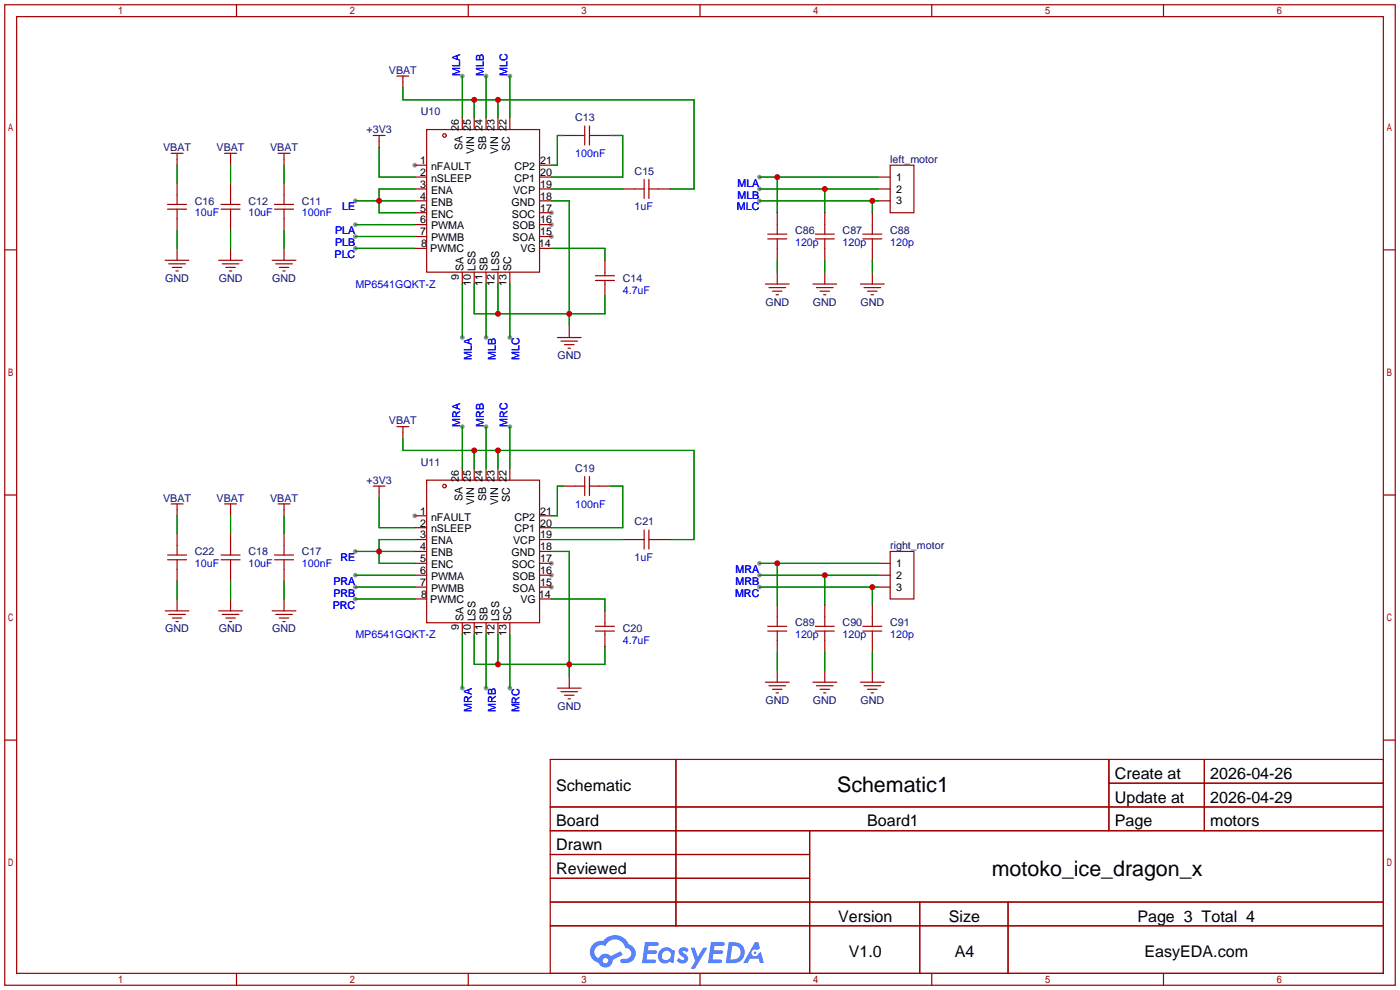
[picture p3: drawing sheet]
<svg xmlns="http://www.w3.org/2000/svg" width="299mm" height="212mm" viewBox="0 0 299 212" stroke-linecap="round" stroke-linejoin="round" font-family="sans-serif">
<g fill="#999">
<circle cx="88.6" cy="35.3" r=".51"/>
<circle cx="117.9" cy="50.5" r=".51"/>
<circle cx="117.9" cy="48" r=".51"/>
<circle cx="117.9" cy="45.5" r=".51"/>
<circle cx="88.6" cy="110.2" r=".51"/>
<circle cx="117.9" cy="125.5" r=".51"/>
<circle cx="117.9" cy="122.9" r=".51"/>
<circle cx="117.9" cy="120.4" r=".51"/>
<circle cx="75.9" cy="42.9" r=".51"/>
<circle cx="75.9" cy="48" r=".51"/>
<circle cx="75.9" cy="50.5" r=".51"/>
<circle cx="75.9" cy="53.1" r=".51"/>
<circle cx="98.8" cy="72.1" r=".51"/>
<circle cx="103.9" cy="72.1" r=".51"/>
<circle cx="109" cy="72.1" r=".51"/>
<circle cx="98.8" cy="16.3" r=".51"/>
<circle cx="103.9" cy="16.3" r=".51"/>
<circle cx="109" cy="16.3" r=".51"/>
<circle cx="162.3" cy="37.8" r=".51"/>
<circle cx="162.3" cy="40.4" r=".51"/>
<circle cx="162.3" cy="42.9" r=".51"/>
<circle cx="75.9" cy="117.9" r=".51"/>
<circle cx="75.9" cy="122.9" r=".51"/>
<circle cx="75.9" cy="125.5" r=".51"/>
<circle cx="75.9" cy="128" r=".51"/>
<circle cx="98.8" cy="147.1" r=".51"/>
<circle cx="103.9" cy="147.1" r=".51"/>
<circle cx="109" cy="147.1" r=".51"/>
<circle cx="98.8" cy="91.2" r=".51"/>
<circle cx="103.9" cy="91.2" r=".51"/>
<circle cx="109" cy="91.2" r=".51"/>
<circle cx="162.3" cy="120.4" r=".51"/>
<circle cx="162.3" cy="122.9" r=".51"/>
<circle cx="162.3" cy="125.5" r=".51"/>
</g>
<g fill="none" stroke="#a10000" stroke-width=".25">
<path d="M1 1h297.2v209.6h-297.2zM3.6 3.6h292.1v204.4h-292.1zM50.5 1v2.6M100.1 1v2.6M149.6 1v2.6M199.1 1v2.6M248.7 1v2.6M1 53.4h2.6M295.7 53.4h2.5M1 105.8h2.6M295.7 105.8h2.5M1 158.2h2.6"/>
<path d="M295.7 158.2h2.5M117.6 162.3h178.1v45.7h-178.1zM117.6 172.5h178.1M117.6 177.5h178.1M144.5 162.3v35.6M173 177.5v30.5M237 162.3v15.2M237 167.4h58.7M257.4 162.3v15.2M117.6 182.6h55.4M117.6 192.8h178.1M117.6 187.7h55.4"/>
<path d="M117.6 197.9h178.1M196.6 192.8v15.2M215.4 192.8v15.2M50.5 208v2.6M100.1 208v2.6M149.6 208v2.6M199.1 208v2.6M248.7 208v2.6"/>
</g>
<g fill="#5487ff">
<path d="M145.3 202.7a1.3 1.3 0 0 1 1.9 .3l-.4 .6a.54 .54 0 0 0-.9-.2l.1 .2a1.34 1.34 0 0 1 .9 1.8 1.47 1.47 0 0 1-2.3-.1l.5-.6 .8 .5a.31 .31 0 0 0 .4-.3 .31 .31 0 0 0-.3-.4 1.12 1.12 0 0 1-.7-1.8z"/>
<path d="M147.6 202.5h.9l.6 2 1.2-2h.9l-2.7 4.6h-.9l1-1.7z"/>
<path d="M137.8 201.4h1.7a1.31 1.31 0 0 1 1.2 .2 .4 .4 0 0 1-.3 .5l-1.8 .1-.1 .9h1.6a.4 .4 0 0 1 .4 .4 .4 .4 0 0 1-.5 .4h-1.6l-.2 1.2h1.4a.46 .46 0 0 1 .5 0 .46 .46 0 0 1 .1 .5l-.4 .2h-2.6z"/>
<path d="M151.9 201.4h1.7a1.32 1.32 0 0 1 1.2 .2 .39 .39 0 0 1-.3 .5l-1.8 .1-.1 .9h1.6a.4 .4 0 0 1 .4 .4 .4 .4 0 0 1-.4 .4h-1.7l-.2 1.2h1.4a.46 .46 0 0 1 .5 0 .46 .46 0 0 1 .1 .5l-.4 .2h-2.6z"/>
<path d="M161.3 201.4h.8l.3 1.3-.6 .4a.75 .75 0 0 0-1.1 .3 .75 .75 0 0 0 .5 1 .75 .75 0 0 0 .9-.7l.5-.2 .6 2.3h-.8l-.3-.9h-1.8l-.5 .9h-1z"/>
<path d="M155.7 201.4l-.6 4.4h1.5a2.27 2.27 0 0 0 2.6-2.2 2.27 2.27 0 0 0-2.7-2.2zM156.5 202.1a1.5 1.5 0 0 1 1.8 1.6 1.5 1.5 0 0 1-1.9 1.4h-.3z"/>
<path d="M141.2 203a1.6 1.6 0 0 0-.3 2.3 1.6 1.6 0 0 0 2.3 .2l.7 .3 .3-2.4-.1-.3-.5-.1a1.58 1.58 0 0 0-2.4 0zM141.8 203.5a.98 .98 0 0 1 1.6 .4 .98 .98 0 0 1-1.1 1.3 .94 .94 0 0 1-.9-.7 .94 .94 0 0 1 .4-1z"/>
<path d="M126.8 201.8a2.37 2.37 0 0 0 1.1 4 1.54 1.54 0 0 0 1.8 1 1.54 1.54 0 0 0 1.2-1.6l2.2-1.1-.5-.8-2 1a1.57 1.57 0 0 0-2.7 .5 1.5 1.5 0 0 1-.7-2.1 1.5 1.5 0 0 1 2.2-.5 2.23 2.23 0 0 1 2.3-1.4 2.23 2.23 0 0 1 2 1.8 1.16 1.16 0 0 1 1.2 1.1 1.16 1.16 0 0 1-1.1 1.2h-.7a.47 .47 0 0 0-.5 .4 .47 .47 0 0 0 .4 .5 2.17 2.17 0 0 0 2.5-.9 2.17 2.17 0 0 0-.3-2.7l-.8-.4a3.2 3.2 0 0 0-5.5-.7l-1.1 .1zM128.8 205.3a.6 .6 0 0 1 1.2 0 .6 .6 0 0 1-1.2 0z"/>
<circle cx="161.4" cy="203.6" r=".28"/>
</g>
<g fill="none" stroke="#a10000" stroke-width=".25">
<path d="M84.8 16.3h2.6M86.1 16.3v2.5M36.6 32.8h2.5M37.8 32.8v2.5M37.8 39.1v4.6M48 32.8h2.5M49.3 32.8v2.5M49.3 39.1v4.6M59.4 32.8h2.6M60.7 32.8v2.5M60.7 39.1v4.6M79.8 29h2.5"/>
<path d="M81 29v2.5M88.6 37.8h2.6M88.6 35.3h2.6M91.2 27.7h24.1v30.5h-24.1zM98.8 25.1v2.6M101.3 25.1v2.6M103.9 25.1v2.6M106.4 25.1v2.6M109 25.1v2.6M115.3 37.8h2.6M115.3 35.3h2.6M120.4 29h4.6"/>
<path d="M125 26.9v4.1M126 29h4.6M126 26.9v4.1M137.7 38.4v4M138.7 38.4v4M187.7 37.8h2.5M190.2 35.3h5.1v10.2h-5.1zM35.3 55.6h5.1M35.8 43.7h4.1M35.8 44.7h4.1M36.1 56.4h3.5M36.8 57.2h2.1"/>
<path d="M37.6 57.9h.5M37.8 44.7v4.6M37.8 53.1v2.5M46.7 55.6h5.1M47.2 43.7h4.1M47.2 44.7h4.1M47.5 56.4h3.6M48.3 57.2h2M49 57.9h.5M49.3 44.7v4.6M49.3 53.1v2.5M58.2 55.6h5"/>
<path d="M58.7 43.7h4M58.7 44.7h4M58.9 56.4h3.6M59.7 57.2h2M60.5 57.9h.5M60.7 44.7v4.6M60.7 53.1v2.5M88.6 42.9h2.6M88.6 40.4h2.6M88.6 45.5h2.6M88.6 48h2.6M88.6 50.5h2.6"/>
<path d="M88.6 53.1h2.6M98.8 58.2v2.5M101.3 58.2v2.5M103.9 58.2v2.5M106.4 58.2v2.5M109 58.2v2.5M115.3 42.9h2.6M115.3 40.4h2.6M115.3 45.5h2.6M115.3 48h2.6M115.3 50.5h2.6M115.3 53.1h2.6"/>
<path d="M127.3 59.9h4M127.3 58.9h4M129.3 55.6v3.3M129.3 59.9v3.3M133.1 40.4h4.6M138.7 40.4h4.6M164.1 50h4M164.1 51.1h4M166.1 45.5v4.5M166.1 51.1v4.5M166.1 58.2v2.5M174.2 50h4.1"/>
<path d="M174.2 51.1h4.1M176.3 45.5v4.5M176.3 51.1v4.5M176.3 58.2v2.5M184.4 50h4.1M184.4 51.1h4.1M186.4 45.5v4.5M186.4 51.1v4.5M186.4 58.2v2.5M187.7 42.9h2.5M187.7 40.4h2.5M119.1 72.1h5.1"/>
<path d="M119.9 72.9h3.5M120.6 73.7h2.1M121.4 74.4h.5M121.7 69.6v2.5M163.6 60.7h5.1M164.3 61.5h3.6M165.1 62.2h2M165.9 63h.5M173.7 60.7h5.1M174.5 61.5h3.6M175.3 62.2h2M176 63h.5"/>
<path d="M183.9 60.7h5.1M184.7 61.5h3.5M185.4 62.2h2.1M186.2 63h.5M84.8 91.2h2.6M86.1 91.2v2.5M35.8 118.6h4.1M35.8 119.6h4.1M36.6 107.7h2.5M37.8 107.7v2.5M37.8 114v4.6M37.8 119.6v4.6"/>
<path d="M47.2 118.6h4.1M47.2 119.6h4.1M48 107.7h2.5M49.3 107.7v2.5M49.3 114v4.6M49.3 119.6v4.6M58.7 118.6h4M58.7 119.6h4M59.4 107.7h2.6M60.7 107.7v2.5M60.7 114v4.6M60.7 119.6v4.6"/>
<path d="M79.8 103.9h2.5M81 103.9v2.5M88.6 110.2h2.6M88.6 112.8h2.6M88.6 115.3h2.6M88.6 117.9h2.6M91.2 102.6h24.1v30.5h-24.1zM98.8 100.1v2.5M101.3 100.1v2.5M103.9 100.1v2.5M106.4 100.1v2.5M109 100.1v2.5"/>
<path d="M115.3 110.2h2.6M115.3 112.8h2.6M115.3 115.3h2.6M115.3 117.9h2.6M120.4 103.9h4.6M125 101.9v4M126 101.9v4M126 103.9h4.6M133.1 115.3h4.6M137.7 113.3v4M138.7 113.3v4M138.7 115.3h4.6"/>
<path d="M190.2 117.9h5.1v10.1h-5.1zM35.3 130.6h5.1M36.1 131.3h3.5M36.8 132.1h2.1M37.6 132.8h.5M37.8 128v2.6M46.7 130.6h5.1M47.5 131.3h3.6M48.3 132.1h2M49 132.8h.5M49.3 128v2.6M58.2 130.6h5"/>
<path d="M58.9 131.3h3.6M59.7 132.1h2M60.5 132.8h.5M60.7 128v2.6M88.6 125.5h2.6M88.6 120.4h2.6M88.6 122.9h2.6M88.6 128h2.6M98.8 133.1v2.5M101.3 133.1v2.5M103.9 133.1v2.5M106.4 133.1v2.5"/>
<path d="M109 133.1v2.5M115.3 125.5h2.6M115.3 120.4h2.6M115.3 122.9h2.6M115.3 128h2.6M127.3 134.9h4M127.3 133.9h4M129.3 130.6v3.3M129.3 134.9v3.3M164.1 134.9h4M164.1 133.9h4M166.1 129.3v4.6"/>
<path d="M166.1 134.9v4.5M174.2 134.9h4.1M174.2 133.9h4.1M176.3 129.3v4.6M176.3 134.9v4.5M184.4 134.9h4.1M184.4 133.9h4.1M186.4 129.3v4.6M186.4 134.9v4.5M187.7 125.5h2.5M187.7 120.4h2.5M187.7 122.9h2.5"/>
<path d="M119.1 147.1h5.1M119.9 147.8h3.5M120.6 148.6h2.1M121.4 149.4h.5M121.7 144.5v2.6M163.6 145.8h5.1M164.3 146.6h3.6M165.1 147.3h2M165.9 148.1h.5M166.1 143.3v2.5M173.7 145.8h5.1M174.5 146.6h3.6"/>
<path d="M175.3 147.3h2M176 148.1h.5M176.3 143.3v2.5M183.9 145.8h5.1M184.7 146.6h3.5M185.4 147.3h2.1M186.2 148.1h.5M186.4 143.3v2.5"/>
<circle cx="95" cy="29" r=".38"/>
<circle cx="95" cy="103.9" r=".38"/>
</g>
<g fill="none" stroke="#008700" stroke-width=".25">
<path d="M86.1 18.8v2.5h62.2v19.1h-5M98.8 16.3v8.8M103.9 16.3v8.8M109 16.3v8.8M37.8 35.3v3.8M49.3 35.3v3.8M60.7 35.3v3.8M81 31.5v6.3h7.6M101.3 21.3v3.8M106.4 21.3v3.8M120.4 29h-1.3v6.3h-1.2M130.6 29h2.5v8.8h-15.2"/>
<path d="M162.3 37.8h25.4M166.1 37.8v7.7M37.8 49.3v3.8M49.3 49.3v3.8M60.7 49.3v3.8M75.9 42.9h12.7M75.9 48h12.7M75.9 50.5h12.7M75.9 53.1h12.7M88.6 40.4h-7.6v5.1h7.6M117.9 40.4h15.2M117.9 42.9h3.8v26.7"/>
<path d="M117.9 53.1h11.4v2.5M162.3 40.4h25.4M162.3 42.9h25.4M166.1 55.6v2.6M176.3 40.4v5.1M176.3 55.6v2.6M186.4 42.9v2.6M186.4 55.6v2.6M98.8 60.7v11.4M101.3 60.7v6.4h28v-3.9M103.9 60.7v11.4M106.4 60.7v6.4"/>
<path d="M109 60.7v11.4M86.1 93.7v2.6h62.2v19h-5M98.8 91.2v8.9M101.3 96.3v3.8M103.9 91.2v8.9M106.4 96.3v3.8M109 91.2v8.9M37.8 110.2v3.8M49.3 110.2v3.8M60.7 110.2v3.8M75.9 117.9h12.7M81 106.4v6.4h7.6"/>
<path d="M88.6 115.3h-7.6v5.1h7.6M117.9 117.9h3.8v26.6M117.9 115.3h15.2M120.4 103.9h-1.3v6.3h-1.2M130.6 103.9h2.5v8.9h-15.2M37.8 124.2v3.8M49.3 124.2v3.8M60.7 124.2v3.8M75.9 122.9h12.7M75.9 125.5h12.7M75.9 128h12.7M98.8 135.6v11.5"/>
<path d="M101.3 135.6v6.4h28v-3.8M103.9 135.6v11.5M106.4 135.6v6.4M109 135.6v11.5M117.9 128h11.4v2.6M162.3 120.4h25.4M162.3 122.9h25.4M162.3 125.5h25.4M166.1 120.4v8.9M166.1 139.4v3.9M176.3 122.9v6.4M176.3 139.4v3.9"/>
<path d="M186.4 125.5v3.8M186.4 139.4v3.9"/>
</g>
<g fill="#c00">
<circle cx="81" cy="42.9" r=".63"/>
<circle cx="121.7" cy="67.1" r=".63"/>
<circle cx="106.4" cy="67.1" r=".63"/>
<circle cx="101.3" cy="21.3" r=".63"/>
<circle cx="106.4" cy="21.3" r=".63"/>
<circle cx="166.1" cy="37.8" r=".63"/>
<circle cx="176.3" cy="40.4" r=".63"/>
<circle cx="186.4" cy="42.9" r=".63"/>
<circle cx="81" cy="117.9" r=".63"/>
<circle cx="121.7" cy="142" r=".63"/>
<circle cx="106.4" cy="142" r=".63"/>
<circle cx="101.3" cy="96.3" r=".63"/>
<circle cx="106.4" cy="96.3" r=".63"/>
<circle cx="166.1" cy="120.4" r=".63"/>
<circle cx="176.3" cy="122.9" r=".63"/>
<circle cx="186.4" cy="125.5" r=".63"/>
</g>
<g font-size="4.6">
<text x="178.9" y="169.3">Schematic1</text>
<text x="212" y="187.1">motoko_ice_dragon_x</text>
</g>
<g font-size="3.4">
<text x="238.3" y="166.5">Create at</text>
<text x="258.7" y="166.5">2026-04-26</text>
<text x="118.9" y="169">Schematic</text>
<text x="238.3" y="171.6">Update at</text>
<text x="258.7" y="171.6">2026-04-29</text>
<text x="118.9" y="176.6">Board</text>
<text x="185.3" y="176.6">Board1</text>
<text x="238.3" y="176.6">Page</text>
<text x="258.7" y="176.6">motors</text>
<text x="118.9" y="181.7">Drawn</text>
<text x="118.9" y="186.8">Reviewed</text>
<text x="179.1" y="197">Version</text>
<text x="202.8" y="197">Size</text>
<text x="243.1" y="197">Page 3 Total 4</text>
<text x="181.4" y="204.6">V1.0</text>
<text x="204" y="204.6">A4</text>
<text x="244.6" y="204.6">EasyEDA.com</text>
</g>
<g font-size="2.3" fill="#000080">
<text x="83.1" y="15.8">VBAT</text>
<text x="78.3" y="28.5">+3V3</text>
<text x="89.9" y="24.7">U10</text>
<text x="122.9" y="25.9">C13</text>
<text x="34.9" y="32.3">VBAT</text>
<text x="46.3" y="32.3">VBAT</text>
<text x="57.7" y="32.3">VBAT</text>
<text x="190.2" y="34.8">left_motor</text>
<text x="135.6" y="37.4">C15</text>
<text x="41.7" y="43.7">C16</text>
<text x="53.1" y="43.7">C12</text>
<text x="64.5" y="43.7">C11</text>
<text x="169.9" y="50.1">C86</text>
<text x="180.1" y="50.1">C87</text>
<text x="190.2" y="50.1">C88</text>
<text x="35.3" y="60.2">GND</text>
<text x="46.7" y="60.2">GND</text>
<text x="58.2" y="60.2">GND</text>
<text x="133.1" y="60.2">C14</text>
<text x="163.6" y="65.3">GND</text>
<text x="173.7" y="65.3">GND</text>
<text x="183.9" y="65.3">GND</text>
<text x="119.1" y="76.7">GND</text>
<text x="83.1" y="90.7">VBAT</text>
<text x="89.9" y="99.6">U11</text>
<text x="122.9" y="100.9">C19</text>
<text x="34.9" y="107.2">VBAT</text>
<text x="46.3" y="107.2">VBAT</text>
<text x="57.7" y="107.2">VBAT</text>
<text x="78.3" y="103.4">+3V3</text>
<text x="135.6" y="112.3">C21</text>
<text x="41.7" y="118.6">C22</text>
<text x="53.1" y="118.6">C18</text>
<text x="64.5" y="118.6">C17</text>
<text x="190.2" y="117.4">right_motor</text>
<text x="35.3" y="135.2">GND</text>
<text x="46.7" y="135.2">GND</text>
<text x="58.2" y="135.2">GND</text>
<text x="133.1" y="135.2">C20</text>
<text x="169.9" y="133.9">C89</text>
<text x="180.1" y="133.9">C90</text>
<text x="190.2" y="133.9">C91</text>
<text x="119.1" y="151.7">GND</text>
<text x="163.6" y="150.4">GND</text>
<text x="173.7" y="150.4">GND</text>
<text x="183.9" y="150.4">GND</text>
</g>
<g font-size="2.3" fill="#00f">
<text x="98.3" y="16.3" transform="rotate(-90 98.3 16.3)">MLA</text>
<text x="103.4" y="16.3" transform="rotate(-90 103.4 16.3)">MLB</text>
<text x="108.5" y="16.3" transform="rotate(-90 108.5 16.3)">MLC</text>
<text x="122.9" y="33.6">100nF</text>
<text x="157.6" y="39.9">MLA</text>
<text x="41.7" y="46.3">10uF</text>
<text x="53.1" y="46.3">10uF</text>
<text x="64.5" y="46.3">100nF</text>
<text x="73.1" y="45">LE</text>
<text x="135.6" y="45">1uF</text>
<text x="157.5" y="45">MLC</text>
<text x="157.6" y="42.4">MLB</text>
<text x="71.6" y="50.1">PLA</text>
<text x="71.6" y="52.6">PLB</text>
<text x="169.9" y="52.6">120p</text>
<text x="180.1" y="52.6">120p</text>
<text x="190.2" y="52.6">120p</text>
<text x="71.5" y="55.1">PLC</text>
<text x="75.9" y="61.5">MP6541GQKT-Z</text>
<text x="133.1" y="62.8">4.7uF</text>
<text x="100.9" y="76.8" transform="rotate(-90 100.9 76.8)">MLA</text>
<text x="105.9" y="76.8" transform="rotate(-90 105.9 76.8)">MLB</text>
<text x="111" y="77" transform="rotate(-90 111 77)">MLC</text>
<text x="98.3" y="91.2" transform="rotate(-90 98.3 91.2)">MRA</text>
<text x="103.4" y="91.2" transform="rotate(-90 103.4 91.2)">MRB</text>
<text x="108.5" y="91.2" transform="rotate(-90 108.5 91.2)">MRC</text>
<text x="122.9" y="108.5">100nF</text>
<text x="72.8" y="119.9">RE</text>
<text x="135.6" y="119.9">1uF</text>
<text x="41.7" y="121.2">10uF</text>
<text x="53.1" y="121.2">10uF</text>
<text x="64.5" y="121.2">100nF</text>
<text x="71.2" y="125">PRA</text>
<text x="157.2" y="122.5">MRA</text>
<text x="157.2" y="125">MRB</text>
<text x="71.1" y="130.1">PRC</text>
<text x="71.2" y="127.5">PRB</text>
<text x="157.1" y="127.5">MRC</text>
<text x="75.9" y="136.4">MP6541GQKT-Z</text>
<text x="133.1" y="137.7">4.7uF</text>
<text x="169.9" y="136.4">120p</text>
<text x="180.1" y="136.4">120p</text>
<text x="190.2" y="136.4">120p</text>
<text x="100.9" y="152.1" transform="rotate(-90 100.9 152.1)">MRA</text>
<text x="105.9" y="152.1" transform="rotate(-90 105.9 152.1)">MRB</text>
<text x="111" y="152.3" transform="rotate(-90 111 152.3)">MRC</text>
</g>
<g font-size="2.3">
<text x="98.1" y="28" transform="rotate(-90 98.1 28)">26</text>
<text x="100.6" y="28" transform="rotate(-90 100.6 28)">25</text>
<text x="103.2" y="28" transform="rotate(-90 103.2 28)">24</text>
<text x="105.7" y="28" transform="rotate(-90 105.7 28)">23</text>
<text x="108.2" y="28" transform="rotate(-90 108.2 28)">22</text>
<text x="89.8" y="35.1">1</text>
<text x="98.8" y="32.2" transform="rotate(-90 98.8 32.2)">SA</text>
<text x="101.4" y="32.9" transform="rotate(-90 101.4 32.9)">VIN</text>
<text x="103.9" y="32.2" transform="rotate(-90 103.9 32.2)">SB</text>
<text x="106.5" y="32.9" transform="rotate(-90 106.5 32.9)">VIN</text>
<text x="109" y="32.3" transform="rotate(-90 109 32.3)">SC</text>
<text x="115.4" y="35.1">21</text>
<text x="89.8" y="37.6">2</text>
<text x="89.8" y="40.1">3</text>
<text x="92.1" y="36.3">nFAULT</text>
<text x="92.1" y="38.9">nSLEEP</text>
<text x="92.1" y="41.4">ENA</text>
<text x="109.7" y="41.4">VCP</text>
<text x="109.9" y="38.9">CP1</text>
<text x="109.9" y="36.3">CP2</text>
<text x="115.4" y="40.1">19</text>
<text x="115.4" y="37.6">20</text>
<text x="191.5" y="38.6">1</text>
<text x="191.5" y="41.2">2</text>
<text x="89.8" y="42.7">4</text>
<text x="89.8" y="45.2">5</text>
<text x="89.8" y="47.8">6</text>
<text x="92.1" y="43.9">ENB</text>
<text x="92.1" y="46.5">ENC</text>
<text x="109.3" y="43.9">GND</text>
<text x="109.4" y="46.5">SOC</text>
<text x="115.4" y="47.8">16</text>
<text x="115.4" y="45.2">17</text>
<text x="115.4" y="42.7">18</text>
<text x="191.5" y="43.7">3</text>
<text x="89.8" y="50.3">7</text>
<text x="90" y="52.8">8</text>
<text x="91.9" y="53.9">PWMC</text>
<text x="92.1" y="49">PWMA</text>
<text x="92.1" y="51.6">PWMB</text>
<text x="109.5" y="51.6">SOA</text>
<text x="109.5" y="49">SOB</text>
<text x="111.2" y="53.9">VG</text>
<text x="115.2" y="52.8">14</text>
<text x="115.4" y="50.3">15</text>
<text x="98.1" y="59.8" transform="rotate(-90 98.1 59.8)">9</text>
<text x="99.1" y="57.9" transform="rotate(-90 99.1 57.9)">SA</text>
<text x="101.6" y="57.9" transform="rotate(-90 101.6 57.9)">LSS</text>
<text x="104.2" y="57.9" transform="rotate(-90 104.2 57.9)">SB</text>
<text x="106.7" y="57.9" transform="rotate(-90 106.7 57.9)">LSS</text>
<text x="109.2" y="57.9" transform="rotate(-90 109.2 57.9)">SC</text>
<text x="100.6" y="61.1" transform="rotate(-90 100.6 61.1)">10</text>
<text x="103.2" y="61.1" transform="rotate(-90 103.2 61.1)">11</text>
<text x="105.7" y="61.1" transform="rotate(-90 105.7 61.1)">12</text>
<text x="108.2" y="61.1" transform="rotate(-90 108.2 61.1)">13</text>
<text x="98.1" y="103" transform="rotate(-90 98.1 103)">26</text>
<text x="98.8" y="107.1" transform="rotate(-90 98.8 107.1)">SA</text>
<text x="100.6" y="103" transform="rotate(-90 100.6 103)">25</text>
<text x="101.4" y="107.9" transform="rotate(-90 101.4 107.9)">VIN</text>
<text x="103.2" y="103" transform="rotate(-90 103.2 103)">24</text>
<text x="103.9" y="107.1" transform="rotate(-90 103.9 107.1)">SB</text>
<text x="105.7" y="103" transform="rotate(-90 105.7 103)">23</text>
<text x="106.5" y="107.9" transform="rotate(-90 106.5 107.9)">VIN</text>
<text x="108.2" y="103" transform="rotate(-90 108.2 103)">22</text>
<text x="109" y="107.2" transform="rotate(-90 109 107.2)">SC</text>
<text x="89.8" y="110">1</text>
<text x="89.8" y="112.5">2</text>
<text x="92.1" y="111.3">nFAULT</text>
<text x="92.1" y="113.8">nSLEEP</text>
<text x="109.9" y="113.8">CP1</text>
<text x="109.9" y="111.3">CP2</text>
<text x="115.4" y="112.5">20</text>
<text x="115.4" y="110">21</text>
<text x="89.8" y="115.1">3</text>
<text x="89.8" y="117.6">4</text>
<text x="92.1" y="116.3">ENA</text>
<text x="92.1" y="118.9">ENB</text>
<text x="109.3" y="118.9">GND</text>
<text x="109.7" y="116.3">VCP</text>
<text x="115.4" y="117.6">18</text>
<text x="115.4" y="115.1">19</text>
<text x="89.8" y="120.1">5</text>
<text x="89.8" y="122.7">6</text>
<text x="89.8" y="125.2">7</text>
<text x="92.1" y="121.4">ENC</text>
<text x="92.1" y="124">PWMA</text>
<text x="109.4" y="121.4">SOC</text>
<text x="109.5" y="124">SOB</text>
<text x="115.4" y="125.2">15</text>
<text x="115.4" y="122.7">16</text>
<text x="115.4" y="120.1">17</text>
<text x="191.5" y="121.2">1</text>
<text x="191.5" y="123.7">2</text>
<text x="90" y="127.8">8</text>
<text x="91.9" y="128.8">PWMC</text>
<text x="92.1" y="126.5">PWMB</text>
<text x="109.5" y="126.5">SOA</text>
<text x="111.2" y="128.8">VG</text>
<text x="115.2" y="127.8">14</text>
<text x="191.5" y="126.2">3</text>
<text x="98.1" y="134.7" transform="rotate(-90 98.1 134.7)">9</text>
<text x="99.1" y="132.8" transform="rotate(-90 99.1 132.8)">SA</text>
<text x="100.6" y="136" transform="rotate(-90 100.6 136)">10</text>
<text x="101.6" y="132.8" transform="rotate(-90 101.6 132.8)">LSS</text>
<text x="103.2" y="136" transform="rotate(-90 103.2 136)">11</text>
<text x="104.2" y="132.8" transform="rotate(-90 104.2 132.8)">SB</text>
<text x="105.7" y="136" transform="rotate(-90 105.7 136)">12</text>
<text x="106.7" y="132.8" transform="rotate(-90 106.7 132.8)">LSS</text>
<text x="108.2" y="136" transform="rotate(-90 108.2 136)">13</text>
<text x="109.2" y="132.8" transform="rotate(-90 109.2 132.8)">SC</text>
</g>
</svg>
